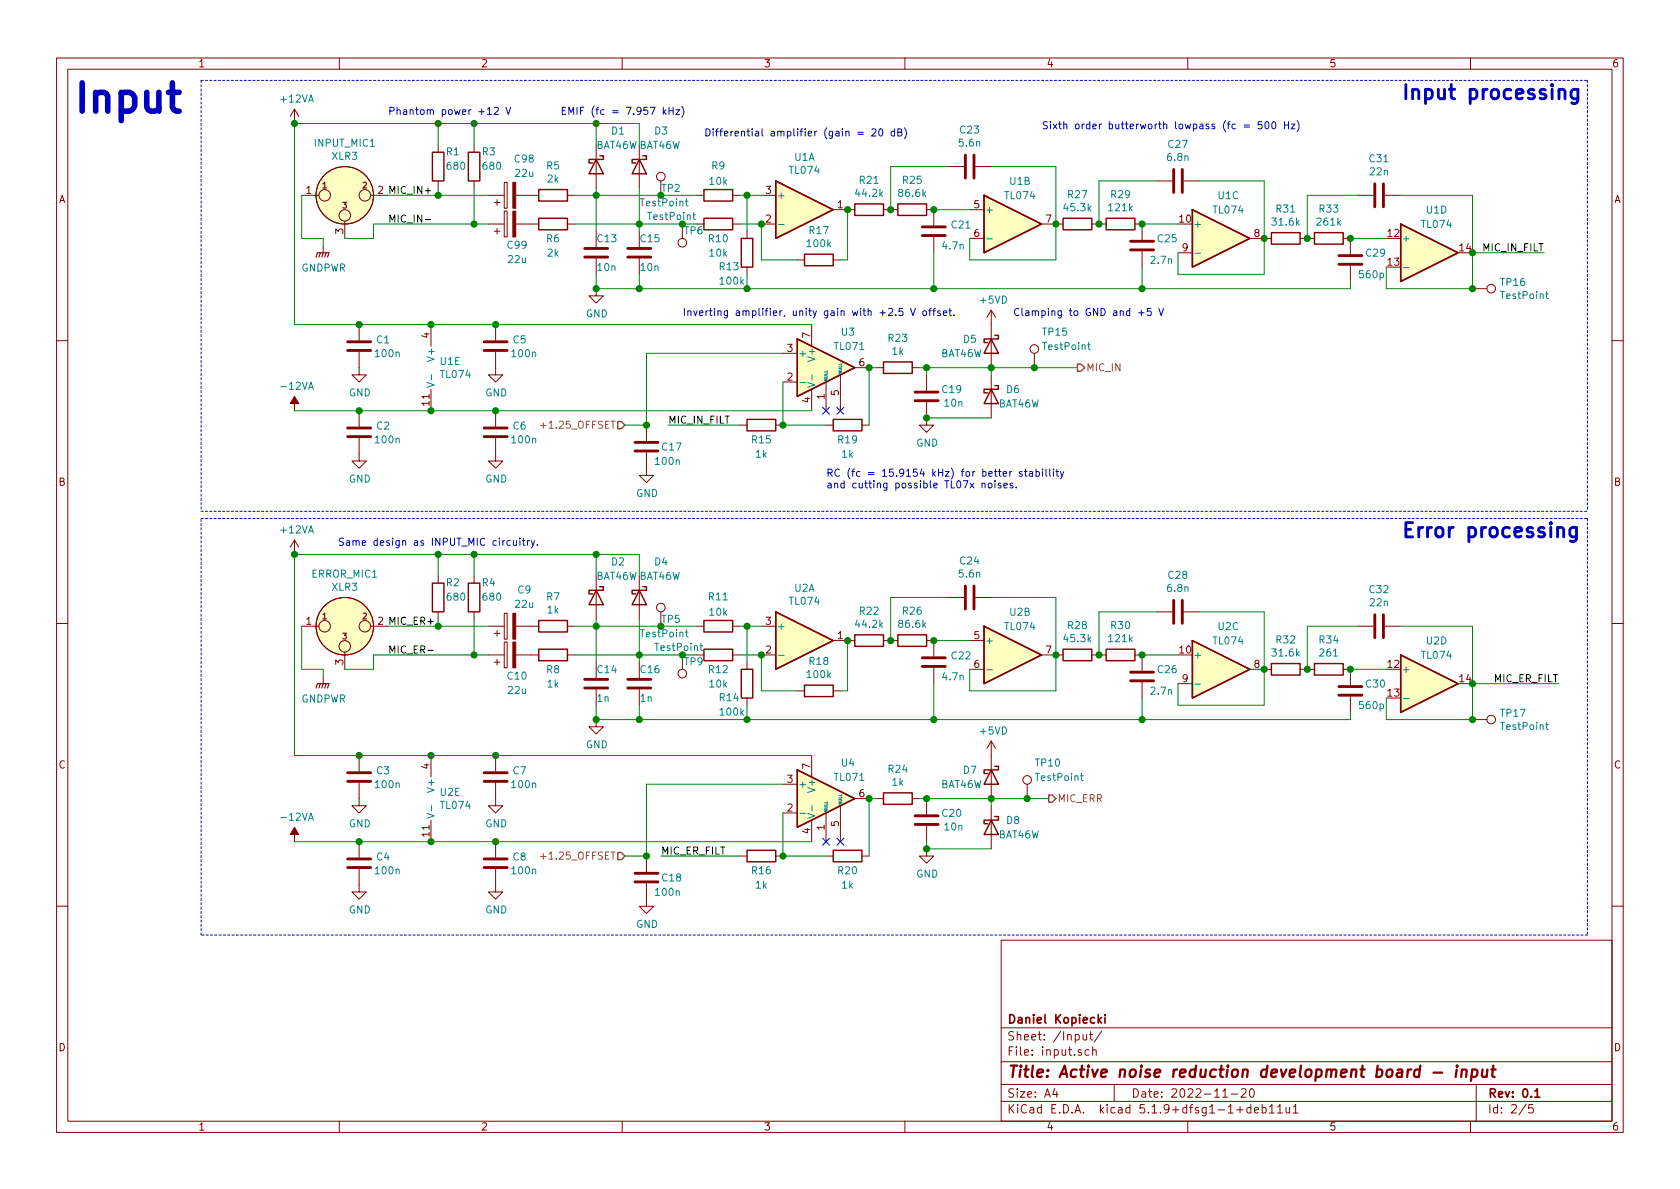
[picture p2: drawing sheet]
<svg xmlns="http://www.w3.org/2000/svg" width="297mm" height="210mm" viewBox="0 0 297 210" stroke-linecap="round" stroke-linejoin="round" font-family="sans-serif">
<g fill="none" stroke="#840000" stroke-width=".18">
<path d="M10 10.3h277v189.9h-277zM12 12.2h273v186.1h-273zM52.1 19.3v2.5M52.1 19.3l-.8 1.3M52.1 19.3l.7 1.3M60 10.3v1.9M110 10.3v1.9M160 10.3v1.9M210 10.3v1.9M260 10.3v1.9M53.3 34.5h3.1M61 39.1v3.1"/>
<path d="M65.5 34.5h3.1M77.5 25.6v1.3M77.5 32v1.3M83.8 25.6v1.3M83.8 32v1.3M86.4 39.6h2.8M86.4 34.5h2.8M87.4 35.8h1M87.9 35.3v1M89.2 32.3h.5v4.5h-.5zM89.2 37.3h.5v4.6h-.5zM91.2 39.6h4"/>
<path d="M91.2 34.5h4M100.3 39.6h1.3M100.3 34.5h1.3M105.4 25.6v7.7M113 25.6v7.7M116.8 32v2.5M120.6 39.6v2.6M123.2 34.5h1.3M129.5 39.6h1.3M129.5 34.5h1.3M134.6 39.6h2.6M134.6 34.5h2.6"/>
<path d="M147.3 37.1h3.8M156.2 37.1h2.5M163.8 37.1h1.3v2.8M167.6 29.5h2.8M171.4 37.1h2.6M172.5 29.5h2.8M184.1 39.6h3.9M193 39.6h2.6M200.7 39.6h1.2v2.8M204.5 32h2.8M209.3 32h2.8M240 34.5h2.8"/>
<path d="M244.9 34.5h2.7M57.1 43.4v1.3M63.5 57.4v2.8M76.2 57.4v3.8M87.4 40.9h1M87.6 57.4v2.8M87.9 40.4v1M105.4 51v1.3h1.3l-1.3 1.3-1.3-1.3h1.3M105.4 40.9v2.8M105.4 45.7v2.8M113 40.9v2.8M113 45.7v2.8"/>
<path d="M132.1 40.9v1.3M132.1 47.2v1.3M141 46h1.2M143.5 57.4v3.8M147.3 46h1.3M165.1 41.9v2.8M171.4 42.2h2.6M175.3 54.9v10.1M175.3 54.9l-.8 1.2M175.3 54.9l.7 1.2M201.9 44.4v2.8M208.3 44.7h2.5"/>
<path d="M221 42.2h3.8M229.9 42.2h2.5M237.5 42.2h1.3v2.8M238.8 47v2.8M260.3 51h2.6M10 60.2h2M63.5 77.5v4h1.3l-1.3 1.3-1.3-1.3h1.3M63.5 62.2v4.1h1.3l-1.3 1.3-1.3-1.3h1.3M63.5 72.6v2.8M76.2 68.8v3.8M87.6 62.2v4.1h1.3l-1.3 1.3-1.2-1.3h1.2M87.6 77.5v4h1.3l-1.3 1.3-1.2-1.3h1.2"/>
<path d="M87.6 72.6v2.8M114.3 75.2v2.8M130.8 75.2h1.3M137.2 75.2h1.2M138.4 67.6h2.6M138.4 62.5h2.6M143.5 68.8v3.8M146 67.6v5M146 75.2h1.3M148.6 66.3v6.3M151.1 65h2.6M152.4 75.2h1.3"/>
<path d="M154.9 65h1.3M161.3 65h1.3M163.8 71.1v4.1h1.3l-1.3 1.2-1.2-1.2h1.2M163.8 66.3v2.8M175.3 66.3v7.6M182.9 62.5v2.5M285 60.2h2M52.1 95.5l-.8 1.3M52.1 95.5v2.5M52.1 95.5l.7 1.3M114.3 80v4.1h1.3l-1.3 1.2-1.3-1.2h1.3M10 110.3h2"/>
<path d="M53.3 110.7h3.1M57.1 119.6v1.3M61 115.3v3.1M65.5 110.7h3.1M77.5 101.8v1.3M77.5 108.2v1.3M83.8 101.8v1.3M83.8 108.2v1.3M86.4 115.8h2.8M86.4 110.7h2.8M87.4 112h1M87.4 117.1h1"/>
<path d="M87.9 111.5v1M87.9 116.6v1M89.2 108.5h.5v4.5h-.5zM89.2 113.5h.5v4.6h-.5zM91.2 115.8h4M91.2 110.7h4M100.3 115.8h1.3M100.3 110.7h1.3M105.4 101.8v7.7M105.4 117.1v2.8M113 101.8v7.7M113 117.1v2.8"/>
<path d="M116.8 108.2v2.5M120.6 115.8v2.6M123.2 110.7h1.3M129.5 115.8h1.3M129.5 110.7h1.3M132.1 117.1v1.3M134.6 115.8h2.6M134.6 110.7h2.6M147.3 113.3h3.8M156.2 113.3h2.5M163.8 113.3h1.3v2.8M165.1 118.1v2.8"/>
<path d="M167.6 105.7h2.8M171.4 113.3h2.6M171.4 118.4h2.6M172.5 105.7h2.8M184.1 115.8h3.9M193 115.8h2.6M200.7 115.8h1.2v2.8M204.5 108.2h2.8M209.3 108.2h2.8M221 118.4h3.8M229.9 118.4h2.5M237.5 118.4h1.3v2.8"/>
<path d="M240 110.7h2.8M244.9 110.7h2.7M285 110.3h2M63.5 138.4v4.1h1.3l-1.3 1.3-1.3-1.3h1.3M63.5 133.6v2.8M76.2 133.6v3.8M87.6 138.4v4.1h1.3l-1.3 1.3-1.2-1.3h1.2M87.6 133.6v2.8M105.4 127.2v1.3h1.3l-1.3 1.3-1.3-1.3h1.3M105.4 121.9v2.8M113 121.9v2.8M132.1 123.4v1.3"/>
<path d="M138.4 138.7h2.6M141 122.2h1.2M143.5 133.6v3.8M147.3 122.2h1.3M175.3 131.1v10.1M175.3 131.1l-.8 1.2M175.3 131.1l.7 1.2M181.6 138.7v2.5M201.9 120.6v2.8M208.3 120.9h2.5M238.8 123.2v2.8M260.3 127.2h2.6"/>
<path d="M63.5 153.7v4h1.3l-1.3 1.3-1.3-1.3h1.3M63.5 148.8v2.8M76.2 145v3.8M87.6 153.7v4h1.3l-1.3 1.3-1.2-1.3h1.2M87.6 148.8v2.8M114.3 156.2v4.1h1.3l-1.3 1.2-1.3-1.2h1.3M114.3 151.4v2.8M130.8 151.4h1.3M137.2 151.4h1.2M138.4 143.8h2.6M143.5 145v3.8M146 151.4h1.3"/>
<path d="M146 143.8v5M148.6 142.5v6.3M151.1 141.2h2.6M152.4 151.4h1.3M154.9 141.2h1.3M161.3 141.2h1.3M163.8 150.1v1.3h1.3l-1.3 1.2-1.2-1.2h1.2M163.8 141.2v2.8M163.8 146v2.8M175.3 142.5v7.6M10 160.2h2M177 166.3h108v32h-108z"/>
<path d="M285 160.2h2M60 198.3v1.9M110 198.3v1.9M160 198.3v1.9M177 194.8h108M177 191.8h108M177 187.8h108M177 181.8h108M186.5 192.5l-.4 1h1M186.8 193v1M191.5 182.9l.1 .9 .3 .1 .2-.1M192.1 182.9v1"/>
<path d="M192.6 185.7l-.5-.1-.3 .3 .2 .6h.6M192.6 182.9h.6M192.8 182.4v1.3l.4 .2M193.2 185.7l.2-.1 .4 .1v.9M193.2 185.1v1.5M194.8 182.3l-1.3 2M197 191.8v3M210 198.3v1.9M216.2 194h.8M217.7 193.5h1.1M218.7 196.3h1.1M219.5 192.7l.2-.2h.3l.3 .2v.3v.2l-.9 .8h.9"/>
<path d="M221.1 192.6l.2-.1a.8 .8 0 0 1 .5 .8 .8 .8 0 0 1-.5 .7 1 1 0 0 1-.2-1.4zM221.2 195.9l-.4-.1-.4 .3 .1 .6 .3 .1 .4-.1M221.2 195.3v1.5M221.8 196.3l.7-.1v-.3l-.5-.1-.2 .2 .1 .7h.6M223.2 195.9l.4-.1 .3 .3-.2 .6h-.5M223.2 195.3v1.5M224.5 195.8l.4-.5v1.5M224.5 196.8h.8M225.9 195.8l.4-.5v1.5M225.9 196.8h.8M227.4 195.8l.1 .9 .3 .1 .2-.1M228 195.8v1"/>
<path d="M228.7 195.8l.4-.5v1.5M228.7 196.8h.8M260 198.3v1.9M261 191.8v6.5M269.8 195.2l-1.2 2M271 195.3h-.7v.7l.2-.1 .5 .1 .1 .2-.1 .5-.2 .1-.5-.1"/>
<circle cx="57.4" cy="34.5" r="1.02"/>
<circle cx="61" cy="34.5" r="5.1"/>
<circle cx="61" cy="38.1" r="1.02"/>
<circle cx="64.5" cy="34.5" r="1.02"/>
<circle cx="116.8" cy="31.2" r=".76"/>
<circle cx="120.6" cy="42.9" r=".76"/>
<circle cx="263.7" cy="51" r=".76"/>
<circle cx="182.9" cy="61.7" r=".76"/>
<circle cx="57.4" cy="110.7" r="1.02"/>
<circle cx="61" cy="110.7" r="5.1"/>
<circle cx="61" cy="114.3" r="1.02"/>
<circle cx="64.5" cy="110.7" r="1.02"/>
<circle cx="116.8" cy="107.4" r=".76"/>
<circle cx="120.6" cy="119.1" r=".76"/>
<circle cx="181.6" cy="137.9" r=".76"/>
<circle cx="263.7" cy="127.2" r=".76"/>
</g>
<path d="M194.2 179.4v1.5M194.7 179.9l-.5 .6M195.4 179.4v.2M195.4 179.9v1M194.3 180.4l.4 .5M271.4 193l.4-.5v1.5M271.4 194h.8" fill="none" stroke="#840000" stroke-width=".3"/>
<path d="M253.5 189.7h1.5M257.6 189.1l-.2 1.3M257.6 188.4v.2M258.5 189.3a.52 .52 0 0 1 .8 .1l-.1 1M258.5 189.1l-.2 1.3M260.3 189.2a.68 .68 0 0 1 .9 .1v.8a.66 .66 0 0 1-1 .2M260.3 189.1l-.2 2M262.1 189.1v1.2a.6 .6 0 0 0 .8 0M263 189.1l-.2 1.3M263.7 189.1h.7M264 188.4l-.2 1.8 .1 .1 .4 .1" fill="none" stroke="#840000" stroke-width=".41"/>
<g fill="#ffffc2" stroke="#ffffc2" stroke-width=".18">
<path d="M174 34.5l10.1 5.1-10.1 5.1z"/>
<path d="M174 110.7l10.1 5.1-10.1 5.1z"/>
<path d="M210.8 37.1l10.2 5.1-10.2 5z"/>
<path d="M247.6 39.6l10.2 5.1-10.2 5.1z"/>
<path d="M210.8 113.3l10.2 5.1-10.2 5z"/>
<path d="M137.2 108.2l10.1 5.1-10.1 5.1z"/>
<path d="M141 136.1l10.1 5.1-10.1 5.1z"/>
<path d="M247.6 115.8l10.2 5.1-10.2 5.1z"/>
<path d="M137.2 32l10.1 5.1-10.1 5.1z"/>
<path d="M141 59.9l10.1 5.1-10.1 5.1z"/>
<circle cx="61" cy="34.5" r="5.1"/>
<circle cx="61" cy="110.7" r="5.1"/>
</g>
<g fill="none" stroke="#840000" stroke-width=".25">
<path d="M76.5 26.9h2v5.1h-2zM82.8 26.9h2v5.1h-2zM95.2 38.6h5.1v2h-5.1zM95.2 33.5h5.1v2.1h-5.1zM105.4 28.2l1.3 2.5h-2.6zM106 27.6h.7v.6h-2.6v.6h.7M113 28.2l1.3 2.5h-2.5zM113.7 27.6h.6v.6h-2.5v.6h.6M124.5 38.6h5v2h-5zM124.5 33.5h5v2.1h-5zM137.2 32l10.1 5.1-10.1 5.1zM151.1 36.1h5.1v2h-5.1z"/>
<path d="M158.7 36.1h5.1v2h-5.1zM174 34.5l10.1 5.1-10.1 5.1zM188 38.6h5v2h-5zM195.6 38.6h5.1v2h-5.1zM210.8 37.1l10.2 5.1-10.2 5zM247.6 39.6l10.2 5.1-10.2 5.1zM131.1 42.2h2v5h-2zM141 59.9l10.1 5.1-10.1 5.1zM142.2 45h5.1v2h-5.1zM175.3 59.9l1.2 2.6h-2.5zM175.9 59.3h.6v.6h-2.5v.7h.6M224.8 41.1h5.1v2.1h-5.1z"/>
<path d="M232.4 41.1h5.1v2.1h-5.1zM132.1 74.2h5.1v2h-5.1zM147.3 74.2h5.1v2h-5.1zM156.2 64h5.1v2h-5.1zM175.3 68.8l1.2 2.6h-2.5zM175.9 68.2h.6v.6h-2.5v.7h.6M76.5 103.1h2v5.1h-2zM82.8 103.1h2v5.1h-2zM95.2 109.7h5.1v2.1h-5.1zM95.2 114.8h5.1v2h-5.1zM105.4 104.4l1.3 2.5h-2.6zM106 103.8h.7v.6h-2.6v.6h.7"/>
<path d="M113 104.4l1.3 2.5h-2.5zM113.7 103.8h.6v.6h-2.5v.6h.6M124.5 114.8h5v2h-5zM124.5 109.7h5v2.1h-5zM131.1 118.4h2v5h-2zM137.2 108.2l10.1 5.1-10.1 5.1zM151.1 112.3h5.1v2h-5.1zM158.7 112.3h5.1v2h-5.1zM174 110.7l10.1 5.1-10.1 5.1zM188 114.8h5v2h-5zM195.6 114.8h5.1v2h-5.1zM210.8 113.3l10.2 5.1-10.2 5z"/>
<path d="M224.8 117.3h5.1v2.1h-5.1zM232.4 117.3h5.1v2.1h-5.1zM247.6 115.8l10.2 5.1-10.2 5.1zM141 136.1l10.1 5.1-10.1 5.1zM142.2 121.2h5.1v2h-5.1zM175.3 136.1l1.2 2.6h-2.5zM175.9 135.5h.6v.6h-2.5v.7h.6M132.1 150.4h5.1v2h-5.1zM147.3 150.4h5.1v2h-5.1zM156.2 140.2h5.1v2h-5.1zM175.3 145l1.2 2.6h-2.5zM175.9 144.4h.6v.6h-2.5v.7h.6"/>
</g>
<g fill="none" stroke="#008484" stroke-width=".18">
<path d="M121.2 35.6h.5M121.4 35.1v1.1l.3 .2M122.5 38h.5M122.7 37.6v1.1l.3 .1M137.6 39.7h1M174.5 42.2h1M211.3 44.8h1M248.1 47.3h1M273.3 52h.5M273.5 51.5v1.1l.3 .2M75.5 67.6l1.3 .5-1.3 .4M76.3 66.3v.9"/>
<path d="M141.5 67.6h.9M142.8 67.6l1.3 .5-1.3 .4M143.6 66.3v.9M192.3 61h.5M192.5 60.5v1.1l.3 .2M121.2 111.8h.5M121.4 111.3v1.1l.3 .2M123.7 114.2h.5M123.9 113.8v1.1l.3 .1M137.6 115.9h1M174.5 118.4h1M191 137.2h.5"/>
<path d="M191.2 136.7v1.1l.3 .2M211.3 121h1M248.1 123.5h1M273.3 128.2h.5M273.5 127.7v1.1l.3 .2M75.5 143.8l1.3 .5-1.3 .4M76.3 142.5v.9M141.5 143.8h.9M142.8 143.8l1.3 .5-1.3 .4M143.6 142.5v.9"/>
</g>
<g fill="none" stroke="#840000" stroke-width=".51">
<path d="M170.7 27.4v4.1M172.2 27.4v4.1M207.5 30v4M209 30v4M243.1 32.5v4.1M244.6 32.5v4.1M103.4 45.5h4M103.4 43.9h4M111 45.5h4.1M111 43.9h4.1M163.1 41.7h4M163.1 40.1h4"/>
<path d="M199.9 44.2h4.1M199.9 42.7h4.1M236.7 46.7h4.1M236.7 45.2h4.1M61.5 62h4M61.5 60.4h4M61.5 77.2h4M61.5 75.7h4M85.6 62h4.1M85.6 60.4h4.1M85.6 77.2h4.1M85.6 75.7h4.1"/>
<path d="M112.3 79.8h4M112.3 78.2h4M161.8 70.9h4.1M161.8 69.3h4.1M163.1 117.9h4M163.1 116.3h4M170.7 103.6v4.1M172.2 103.6v4.1M199.9 118.9h4.1M207.5 106.2v4M209 106.2v4M243.1 108.7v4.1"/>
<path d="M244.6 108.7v4.1M61.5 138.2h4M61.5 136.6h4M85.6 138.2h4.1M85.6 136.6h4.1M103.4 121.7h4M103.4 120.1h4M111 121.7h4.1M111 120.1h4.1M199.9 120.4h4.1M236.7 122.9h4.1M236.7 121.4h4.1"/>
<path d="M61.5 153.4h4M61.5 151.9h4M85.6 153.4h4.1M85.6 151.9h4.1M112.3 156h4M112.3 154.4h4M161.8 145.8h4.1M161.8 144.3h4.1"/>
</g>
<g fill="#840000" stroke="#840000" stroke-width=".18">
<path d="M90.7 108.5h.5v4.5h-.5z"/>
<path d="M90.7 32.3h.5v4.5h-.5z"/>
<path d="M90.7 37.3h.5v4.6h-.5z"/>
<path d="M90.7 113.5h.5v4.6h-.5z"/>
<path d="M52.1 70.1l.7 1.3h-.7v1.2v-1.2h-.8z"/>
<path d="M52.1 146.3l.7 1.3h-.7v1.2v-1.2h-.8z"/>
</g>
<path d="M55.9 45.5l.2-.8h2.1l-.3 .8M56.6 44.7l-.2 .8M57.1 44.7l-.2 .8M57.7 44.7l-.3 .8M55.9 121.7l.2-.8h2.1l-.3 .8M56.6 120.9l-.2 .8M57.1 120.9l-.2 .8M57.7 120.9l-.3 .8" fill="none" stroke="#840000" stroke-width=".2"/>
<path d="M35.6 14.2h245.1M35.6 14.2v76.2M280.7 14.2v76.2M35.6 91.7h245.1M35.6 90.4h245.1M280.7 91.7v73.6M35.6 165.3v-73.6M280.7 165.3h-245.1" fill="none" stroke="#0000c2" stroke-width=".18" stroke-dasharray=".4 .4"/>
<g fill="none" stroke="#008400" stroke-width=".18">
<path d="M53.3 34.5v7.7h3.8v1.2M68.6 34.5h17.8M77.5 21.8v3.8M77.5 33.3v1.2M83.8 21.8v3.8M83.8 33.3v6.3M86.4 39.6h-20.4v2.6h-5M101.6 34.5h21.6M101.6 39.6h19M105.4 21.8v3.8M105.4 33.3v7.6M113 25.6v-3.8h-60.9v35.6h91.4"/>
<path d="M113 33.3v7.6M130.8 39.6h3.8v6.4h6.4M130.8 34.5h3.8M132.1 34.5v6.4M149.9 37.1v8.9h-1.3M165.1 37.1h6.3M167.6 29.5h-10.1v7.6M175.3 29.5h11.4v16.5h-15.3v-3.8M201.9 39.6h6.4M204.5 32h-10.2v7.6M212.1 32h11.4v16.5h-15.2v-3.8M240 34.5h-8.9v7.7"/>
<path d="M247.6 34.5h12.7v16.5h-15.2v-3.8M105.4 48.5v2.5h133.4v-1.2M113 48.5v2.5M132.1 48.5v2.5M165.1 44.7v6.3M201.9 47.2v3.8M238.8 42.2h6.3M260.3 44.7h12.7M52.1 72.6h91.4M118.1 75.2h12.7M138.4 67.6v7.6h7.6M138.4 62.5h-24.1v12.7h-3.8"/>
<path d="M154.9 65h-1.2v10.2M162.6 65h27.9M163.8 65v1.3M163.8 73.9h11.5M175.3 65v1.3M77.5 98v3.8M83.8 98v3.8M105.4 98v3.8M53.3 110.7v7.7h3.8v1.2M68.6 110.7h17.8M77.5 109.5v1.2M83.8 109.5v6.3"/>
<path d="M86.4 115.8h-20.4v2.6h-5M101.6 115.8h19M101.6 110.7h21.6M105.4 109.5v7.6M113 101.8v-3.8h-60.9v35.6h91.4M113 109.5v7.6M130.8 115.8h3.8v6.4h6.4M130.8 110.7h3.8M132.1 110.7v6.4M149.9 113.3v8.9h-1.3M165.1 113.3h6.3M167.6 105.7h-10.1v7.6"/>
<path d="M175.3 105.7h11.4v16.5h-15.3v-3.8M201.9 115.8h6.4M204.5 108.2h-10.2v7.6M212.1 108.2h11.4v16.5h-15.2v-3.8M238.8 118.4h6.3M240 110.7h-8.9v7.7M247.6 110.7h12.7v16.5h-15.2v-3.8M105.4 124.7v2.5h133.4v-1.2M113 124.7v2.5M132.1 124.7v2.5M138.4 138.7h-24.1v12.7h-3.8M165.1 120.9v6.3"/>
<path d="M201.9 123.4v3.8M260.3 120.9h15.3M52.1 148.8h91.4M116.8 151.4h14M138.4 143.8v7.6h7.6M154.9 141.2h-1.2v10.2M162.6 141.2h22.8M163.8 148.8v1.3h11.5M175.3 141.2v1.3"/>
</g>
<path d="M109.2 74.5h.7l.6 .7-.6 .6h-.7zM190.5 64.4h.6l.7 .6-.7 .7h-.6zM109.2 150.7h.7l.6 .7-.6 .6h-.7zM185.4 140.6h.7l.6 .6-.6 .7h-.7z" fill="none" stroke="#848400" stroke-width=".25"/>
<path d="M95.6 75.3h.9M95.6 151.5h.9" fill="none" stroke="#848400" stroke-width=".18"/>
<path d="M75.2 38.8h.9M75.7 115h.9" fill="none" stroke="#000" stroke-width=".18"/>
<g fill="none" stroke="#0000c2" stroke-width=".18">
<path d="M87.4 19.1l.5-.1 .2 .3v.2l-.8 .7h.8M89.5 19l.4 1.2 .4-1.2M117.3 19v1.2M117.4 19.8l.4 .4M117.8 19.4l-.5 .5M118.3 19v1.2M118.3 19.6h.7M119 19v1.2M119.5 19.4h.7l-.7 .8h.7M120.5 18.8a1.4 1.4 0 0 1 0 1.9M86.2 20.2h.7M151.7 23.4h1"/>
<path d="M151.7 23.7h1M154.2 22.9l.4-.1 .3 .3-.8 .9h.8M155.5 22.9l.2-.1a.69 .69 0 0 1 .4 .6 .69 .69 0 0 1-.4 .6l-.3-.2v-.2zM158.1 23.3l-.3-.1-.2 .2 .1 .6h.4M158.1 22.8v1.2M158.7 23.4l.6-.1 .1-.4-.7-.1v1.2h.5l.3-.2v-.2l-.3-.2M159.9 22.6a1.4 1.4 0 0 1 0 1.9M220 22.1h.9M220 22.5h.9M223.1 21.5h-.6l-.1 .6 .5-.1 .3 .2v.3l-.3 .3-.5-.1M223.8 21.6l.2-.1a.69 .69 0 0 1 .4 .6 .69 .69 0 0 1-.4 .7l-.3-.3-.1-.2zM225 21.6l.1-.1a.67 .67 0 0 1 .5 .6 .67 .67 0 0 1-.5 .7l-.1-.1-.1-.4z"/>
<path d="M227.1 22.1h.7M227.1 21.5v1.3M227.8 21.5v1.3M228.3 21.9h.7l-.7 .9h.7M229.3 21.3a1.47 1.47 0 0 1 0 2M158.4 55.7v.1M159.6 54.5h-.6l-.1 .6 .5-.1 .3 .3v.3l-.3 .2-.5-.1M161 54.5l.4 1.3 .4-1.3M163.2 55.1l.2-.1 .4 .1v.5l-.1 .1-.3 .1-.2-.1zM164.2 55h.5M164.7 54.5l-.3 .2v1.1M164.9 55h.5"/>
<path d="M165.4 54.5l-.3 .2v1.1M166.2 55h-.3l-.1 .1v.2l.4 .1v.3h-.4M166.8 55.4l.6-.1-.1-.3h-.3l-.2 .1 .1 .6h.4M167.8 55h.4M167.9 54.5v1.1l.3 .2M168.7 55.7v.1M201.3 55.3h1M201.8 54.8v1M203.5 54.5h-.6l-.1 .6 .2-.1 .5 .1v.6l-.2 .1-.5-.1M204.9 54.5l.4 1.3 .4-1.3M90.2 95.7l-.3-.1-.3 .2 .1 .6h.5M90.8 95.6v.8h.3l.2-.1"/>
<path d="M91.3 95.6v.8M91.9 95.2v.1M91.9 95.6v.8M92.4 95.6h.4M92.5 95.2v1.1l.3 .1M93.3 95.6v.8M93.6 95.6l-.2 .1-.1 .1M93.9 95.6l.3 .8M94.5 95.6l-.4 1.1-.2 .2M95 96.3v.1M173.6 85.6l.2-.2 .3 .1 .1 .8M174.8 85.5l.3-.1 .2 .2 .1 .4-.1 .2-.3 .1-.2-.1z"/>
<path d="M175.9 85.4v.9M177 85.5l-.3-.1-.2 .2v.2l.5 .1v.3h-.5M177.5 85.8l.6-.1v-.2l-.4-.1-.2 .2 .1 .6h.5M178.9 83.4h-.3l-.1 .2M179.1 85.5l-.3-.1-.2 .2v.2l.5 .1v.3h-.5M179.7 86.2v.1M180.7 83.4h-.3l-.2 .2 .1 .1 .4 .2v.3h-.5M181.1 83.4h.5M181.3 83v1l.3 .2M182 83.4h.5l.1 .8M182.6 83.7h-.4l-.2 .2v.3h.6M183.2 83.4h.3l.3 .2-.1 .6h-.5"/>
<path d="M183.2 83v1.2M184.3 83v.1M184.3 83.4v.8M184.9 83v1l.2 .2M185.6 83v1l.2 .2M186.3 83v.1M186.3 83.4v.8M186.7 83.4h.5M186.9 83v1l.3 .2M187.5 83.4l.3 .8M188.1 83.4l-.4 1.1-.2 .2"/>
</g>
<path d="M279 15.8v2a.71 .71 0 0 1-1.1 .4M279 15.9l-.7-.1-.4 .2-.1 .3v.7l.2 .3 .3 .2 .7-.2M278.7 93.3v2a.67 .67 0 0 1-1 .4M278.7 93.4l-.7-.1-.3 .2-.2 .2v.8l.3 .3 .2 .1 .7-.1" fill="none" stroke="#0000c2" stroke-width=".51"/>
<g fill="#008400" stroke="#008400" stroke-width=".25">
<circle cx="63.5" cy="57.4" r=".51"/>
<circle cx="77.5" cy="34.5" r=".51"/>
<circle cx="132.1" cy="127.2" r=".51"/>
<circle cx="116.8" cy="34.5" r=".51"/>
<circle cx="132.1" cy="34.5" r=".51"/>
<circle cx="165.1" cy="37.1" r=".51"/>
<circle cx="134.6" cy="39.6" r=".51"/>
<circle cx="201.9" cy="39.6" r=".51"/>
<circle cx="223.5" cy="42.2" r=".51"/>
<circle cx="186.7" cy="39.6" r=".51"/>
<circle cx="132.1" cy="51" r=".51"/>
<circle cx="194.3" cy="39.6" r=".51"/>
<circle cx="238.8" cy="42.2" r=".51"/>
<circle cx="231.1" cy="42.2" r=".51"/>
<circle cx="105.4" cy="51" r=".51"/>
<circle cx="77.5" cy="21.8" r=".51"/>
<circle cx="113" cy="127.2" r=".51"/>
<circle cx="83.8" cy="21.8" r=".51"/>
<circle cx="83.8" cy="39.6" r=".51"/>
<circle cx="76.2" cy="57.4" r=".51"/>
<circle cx="163.8" cy="73.9" r=".51"/>
<circle cx="175.3" cy="65" r=".51"/>
<circle cx="105.4" cy="21.8" r=".51"/>
<circle cx="120.7" cy="115.8" r=".51"/>
<circle cx="138.4" cy="75.2" r=".51"/>
<circle cx="120.7" cy="39.6" r=".51"/>
<circle cx="87.6" cy="72.6" r=".51"/>
<circle cx="87.6" cy="57.4" r=".51"/>
<circle cx="76.2" cy="72.6" r=".51"/>
<circle cx="157.5" cy="37.1" r=".51"/>
<circle cx="165.1" cy="51" r=".51"/>
<circle cx="116.8" cy="110.7" r=".51"/>
<circle cx="201.9" cy="51" r=".51"/>
<circle cx="113" cy="39.6" r=".51"/>
<circle cx="134.6" cy="115.8" r=".51"/>
<circle cx="105.4" cy="34.5" r=".51"/>
<circle cx="149.9" cy="37.1" r=".51"/>
<circle cx="132.1" cy="110.7" r=".51"/>
<circle cx="87.6" cy="148.8" r=".51"/>
<circle cx="157.5" cy="113.3" r=".51"/>
<circle cx="114.3" cy="151.4" r=".51"/>
<circle cx="149.9" cy="113.3" r=".51"/>
<circle cx="105.4" cy="110.7" r=".51"/>
<circle cx="114.3" cy="75.2" r=".51"/>
<circle cx="113" cy="115.8" r=".51"/>
<circle cx="201.9" cy="127.2" r=".51"/>
<circle cx="165.1" cy="127.2" r=".51"/>
<circle cx="76.2" cy="133.6" r=".51"/>
<circle cx="76.2" cy="148.8" r=".51"/>
<circle cx="87.6" cy="133.6" r=".51"/>
<circle cx="63.5" cy="133.6" r=".51"/>
<circle cx="138.4" cy="151.4" r=".51"/>
<circle cx="52.1" cy="98" r=".51"/>
<circle cx="105.4" cy="98" r=".51"/>
<circle cx="52.1" cy="21.8" r=".51"/>
<circle cx="175.3" cy="141.2" r=".51"/>
<circle cx="63.5" cy="148.8" r=".51"/>
<circle cx="153.7" cy="65" r=".51"/>
<circle cx="163.8" cy="65" r=".51"/>
<circle cx="153.7" cy="141.2" r=".51"/>
<circle cx="163.8" cy="141.2" r=".51"/>
<circle cx="163.8" cy="150.1" r=".51"/>
<circle cx="182.9" cy="65" r=".51"/>
<circle cx="83.8" cy="115.8" r=".51"/>
<circle cx="113" cy="51" r=".51"/>
<circle cx="77.5" cy="110.7" r=".51"/>
<circle cx="83.8" cy="98" r=".51"/>
<circle cx="77.5" cy="98" r=".51"/>
<circle cx="105.4" cy="127.2" r=".51"/>
<circle cx="260.3" cy="44.7" r=".51"/>
<circle cx="231.1" cy="118.4" r=".51"/>
<circle cx="238.8" cy="118.4" r=".51"/>
<circle cx="181.6" cy="141.2" r=".51"/>
<circle cx="194.3" cy="115.8" r=".51"/>
<circle cx="63.5" cy="72.6" r=".51"/>
<circle cx="186.7" cy="115.8" r=".51"/>
<circle cx="260.3" cy="120.9" r=".51"/>
<circle cx="223.5" cy="118.4" r=".51"/>
<circle cx="201.9" cy="115.8" r=".51"/>
<circle cx="260.3" cy="127.2" r=".51"/>
<circle cx="165.1" cy="113.3" r=".51"/>
<circle cx="260.3" cy="51" r=".51"/>
</g>
<path d="M145.4 72l1.3 1.2M146.7 72l-1.3 1.2M148 72l1.2 1.2M149.2 72l-1.2 1.2M145.4 148.2l1.3 1.2M146.7 148.2l-1.3 1.2M148 148.2l1.2 1.2M149.2 148.2l-1.2 1.2" fill="none" stroke="#000084" stroke-width=".18"/>
<text font-size="7" fill="#0000c2" x="12.7" y="19.9">Input</text>
<g font-size="3.5" fill="#0000c2">
<text x="247.6" y="17.6">Input processing</text>
<text x="247.6" y="95.1">Error processing</text>
</g>
<text font-size="2.8" fill="#840000" x="178" y="190.5">Title: Active noise reduction development board - input</text>
<g font-size="2.1" fill="#840000">
<text x="178" y="184">Sheet: /Input/</text>
<text x="178" y="181">Daniel Kopiecki</text>
<text x="178" y="186.7">File: input.sch</text>
<text x="178" y="196.9">KiCad E.D.A. kicad 5.1.9+dfsg1-1+deb11u1</text>
<text x="178" y="194.1">Size: A4</text>
<text x="200" y="194.1">Date: 2022-11-20</text>
<text x="263" y="194.1">Rev: 0.1</text>
<text x="263" y="196.9">Id: 2/5</text>
</g>
<g font-size="1.8" fill="#840000">
<text x="35" y="11.9">1</text>
<text x="85" y="11.9">2</text>
<text x="135" y="11.9">3</text>
<text x="185" y="11.9">4</text>
<text x="235" y="11.9">5</text>
<text x="285" y="11.9">6</text>
<text x="10.4" y="35.9">A</text>
<text x="54.1" y="34.3">1</text>
<text x="135.4" y="34.3">3</text>
<text x="285.4" y="35.9">A</text>
<text x="60.7" y="41.4" transform="rotate(-90 60.7 41.4)">3</text>
<text x="135.4" y="39.4">2</text>
<text x="148.1" y="36.8">1</text>
<text x="172.2" y="36.8">5</text>
<text x="172.2" y="41.9">6</text>
<text x="184.9" y="39.4">7</text>
<text x="208.6" y="39.4">10</text>
<text x="221.8" y="41.9">8</text>
<text x="245.4" y="41.9">12</text>
<text x="209.1" y="44.4">9</text>
<text x="245.4" y="47">13</text>
<text x="258.1" y="44.4">14</text>
<text x="75.9" y="59.8" transform="rotate(-90 75.9 59.8)">4</text>
<text x="143.3" y="59.8" transform="rotate(-90 143.3 59.8)">7</text>
<text x="139.2" y="62.2">3</text>
<text x="151.9" y="64.8">6</text>
<text x="75.9" y="71.7" transform="rotate(-90 75.9 71.7)">11</text>
<text x="139.2" y="67.3">2</text>
<text x="143.3" y="71.2" transform="rotate(-90 143.3 71.2)">4</text>
<text x="145.8" y="70.6" transform="rotate(-90 145.8 70.6)">1</text>
<text x="148.3" y="69.9" transform="rotate(-90 148.3 69.9)">5</text>
<text x="10.4" y="85.9">B</text>
<text x="285.4" y="85.9">B</text>
<text x="54.1" y="110.5">1</text>
<text x="135.4" y="110.5">3</text>
<text x="148.1" y="113">1</text>
<text x="172.2" y="113">5</text>
<text x="60.7" y="117.6" transform="rotate(-90 60.7 117.6)">3</text>
<text x="135.4" y="115.6">2</text>
<text x="172.2" y="118.1">6</text>
<text x="184.9" y="115.6">7</text>
<text x="208.6" y="115.6">10</text>
<text x="221.8" y="118.1">8</text>
<text x="245.4" y="118.1">12</text>
<text x="209.1" y="120.6">9</text>
<text x="245.4" y="123.2">13</text>
<text x="258.1" y="120.6">14</text>
<text x="10.4" y="135.9">C</text>
<text x="75.9" y="136" transform="rotate(-90 75.9 136)">4</text>
<text x="143.3" y="136" transform="rotate(-90 143.3 136)">7</text>
<text x="285.4" y="135.9">C</text>
<text x="139.2" y="143.5">2</text>
<text x="139.2" y="138.4">3</text>
<text x="151.9" y="141">6</text>
<text x="75.9" y="147.9" transform="rotate(-90 75.9 147.9)">11</text>
<text x="143.3" y="147.4" transform="rotate(-90 143.3 147.4)">4</text>
<text x="145.8" y="146.8" transform="rotate(-90 145.8 146.8)">1</text>
<text x="148.3" y="146.1" transform="rotate(-90 148.3 146.1)">5</text>
<text x="10.4" y="185.9">D</text>
<text x="285.4" y="185.9">D</text>
<text x="35" y="199.9">1</text>
<text x="85" y="199.9">2</text>
<text x="135" y="199.9">3</text>
<text x="185" y="199.9">4</text>
<text x="235" y="199.9">5</text>
<text x="285" y="199.9">6</text>
</g>
<g font-size="1.8" fill="#008484">
<text x="49.7" y="18.1">+12VA</text>
<text x="108.2" y="23.8">D1</text>
<text x="115.8" y="23.8">D3</text>
<text x="169.8" y="23.6">C23</text>
<text x="55.7" y="26">INPUT_MIC1</text>
<text x="58.7" y="28.3">XLR3</text>
<text x="78.9" y="27.5">R1</text>
<text x="85.3" y="27.5">R3</text>
<text x="91.1" y="28.7">C98</text>
<text x="96.7" y="30">R5</text>
<text x="105.4" y="26.3">BAT46W</text>
<text x="113.1" y="26.3">BAT46W</text>
<text x="125.9" y="30">R9</text>
<text x="140.5" y="28.4">U1A</text>
<text x="169.7" y="25.9">5.6n</text>
<text x="206.5" y="28.5">6.8n</text>
<text x="206.6" y="26.2">C27</text>
<text x="242.2" y="28.7">C31</text>
<text x="79.1" y="30">680</text>
<text x="85.5" y="30">680</text>
<text x="91.2" y="31.3">22u</text>
<text x="96.8" y="32.3">2k</text>
<text x="117" y="34">TP2</text>
<text x="125.5" y="32.7">10k</text>
<text x="137.3" y="35.2">+</text>
<text x="139.7" y="30.8">TL074</text>
<text x="151.5" y="34.8">44.2k</text>
<text x="152" y="32.5">R21</text>
<text x="159.1" y="34.8">86.6k</text>
<text x="159.7" y="32.5">R25</text>
<text x="177.8" y="35.2">TL074</text>
<text x="178.6" y="32.7">U1B</text>
<text x="188.9" y="35">R27</text>
<text x="196.5" y="35">R29</text>
<text x="215.4" y="35.2">U1C</text>
<text x="242.3" y="31">22n</text>
<text x="113.4" y="36.5">TestPoint</text>
<text x="114.7" y="38.9">TestPoint</text>
<text x="143.2" y="41.4">R17</text>
<text x="168.3" y="40.4">C21</text>
<text x="174.1" y="37.7">+</text>
<text x="188.3" y="37.4">45.3k</text>
<text x="196.2" y="37.4">121k</text>
<text x="210.9" y="40.3">+</text>
<text x="214.6" y="37.8">TL074</text>
<text x="225.1" y="39.9">31.6k</text>
<text x="225.7" y="37.6">R31</text>
<text x="233" y="39.9">261k</text>
<text x="233.3" y="37.6">R33</text>
<text x="251.5" y="40.3">TL074</text>
<text x="252.2" y="37.8">U1D</text>
<text x="89.8" y="44">C99</text>
<text x="89.9" y="46.5">22u</text>
<text x="96.7" y="42.8">R6</text>
<text x="96.8" y="45.4">2k</text>
<text x="105.7" y="42.8">C13</text>
<text x="105.7" y="47.9">10n</text>
<text x="113.3" y="42.8">C15</text>
<text x="113.4" y="47.9">10n</text>
<text x="125.4" y="42.8">R10</text>
<text x="125.5" y="45.4">10k</text>
<text x="127.3" y="47.8">R13</text>
<text x="142.8" y="43.7">100k</text>
<text x="166.8" y="44.1">4.7n</text>
<text x="203.6" y="46.7">2.7n</text>
<text x="204.7" y="42.8">C25</text>
<text x="241.6" y="45.4">C29</text>
<text x="247.8" y="42.8">+</text>
<text x="53.2" y="48">GNDPWR</text>
<text x="127.4" y="50.3">100k</text>
<text x="173.4" y="53.7">+5VD</text>
<text x="240.5" y="49.2">560p</text>
<text x="265.4" y="50.6">TP16</text>
<text x="265.5" y="52.9">TestPoint</text>
<text x="103.6" y="56.1">GND</text>
<text x="148.8" y="59.4">U3</text>
<text x="184.4" y="59.4">TP15</text>
<text x="66.5" y="63.2">100n</text>
<text x="66.6" y="60.7">C1</text>
<text x="76.8" y="63.5" transform="rotate(-90 76.8 63.5)">V+</text>
<text x="77.9" y="64.5">U1E</text>
<text x="90.6" y="63.2">100n</text>
<text x="90.8" y="60.7">C5</text>
<text x="141.1" y="63.1">+</text>
<text x="144.1" y="63.5" transform="rotate(-90 144.1 63.5)">V+</text>
<text x="147.7" y="61.9">TL071</text>
<text x="157.1" y="60.4">R23</text>
<text x="157.8" y="62.8">1k</text>
<text x="166.4" y="63.2">BAT46W</text>
<text x="170.4" y="60.6">D5</text>
<text x="184.6" y="61.9">TestPoint</text>
<text x="50" y="68.9">-12VA</text>
<text x="61.7" y="70.1">GND</text>
<text x="78" y="66.8">TL074</text>
<text x="85.8" y="70.1">GND</text>
<text x="166.6" y="69.5">C19</text>
<text x="167.1" y="71.9">10n</text>
<text x="178" y="69.5">D6</text>
<text x="66.6" y="76">C2</text>
<text x="90.8" y="76">C6</text>
<text x="176.6" y="72.1">BAT46W</text>
<text x="66.5" y="78.4">100n</text>
<text x="90.6" y="78.4">100n</text>
<text x="116" y="82.2">100n</text>
<text x="117.1" y="79.7">C17</text>
<text x="133" y="78.4">R15</text>
<text x="133.7" y="80.9">1k</text>
<text x="148.2" y="78.4">R19</text>
<text x="148.9" y="80.9">1k</text>
<text x="162" y="79">GND</text>
<text x="61.7" y="85.3">GND</text>
<text x="85.8" y="85.3">GND</text>
<text x="112.5" y="87.9">GND</text>
<text x="49.7" y="94.3">+12VA</text>
<text x="108.2" y="100">D2</text>
<text x="115.8" y="100">D4</text>
<text x="169.8" y="99.8">C24</text>
<text x="55.2" y="102.2">ERROR_MIC1</text>
<text x="58.7" y="104.5">XLR3</text>
<text x="78.9" y="103.7">R2</text>
<text x="79.1" y="106.2">680</text>
<text x="85.3" y="103.7">R4</text>
<text x="85.5" y="106.2">680</text>
<text x="91.2" y="107.5">22u</text>
<text x="91.6" y="104.9">C9</text>
<text x="96.7" y="106.2">R7</text>
<text x="105.4" y="102.5">BAT46W</text>
<text x="113.1" y="102.5">BAT46W</text>
<text x="125.4" y="106.2">R11</text>
<text x="139.7" y="107">TL074</text>
<text x="140.5" y="104.6">U2A</text>
<text x="169.7" y="102.1">5.6n</text>
<text x="206.5" y="104.7">6.8n</text>
<text x="206.6" y="102.4">C28</text>
<text x="242.2" y="104.9">C32</text>
<text x="242.3" y="107.2">22n</text>
<text x="96.8" y="108.5">1k</text>
<text x="113.4" y="112.7">TestPoint</text>
<text x="117" y="110.2">TP5</text>
<text x="125.5" y="108.9">10k</text>
<text x="137.3" y="111.4">+</text>
<text x="151.5" y="111">44.2k</text>
<text x="152" y="108.7">R22</text>
<text x="159.1" y="111">86.6k</text>
<text x="159.7" y="108.7">R26</text>
<text x="174.1" y="113.9">+</text>
<text x="177.8" y="111.4">TL074</text>
<text x="178.6" y="108.9">U2B</text>
<text x="188.3" y="113.6">45.3k</text>
<text x="188.9" y="111.2">R28</text>
<text x="196.2" y="113.6">121k</text>
<text x="196.5" y="111.2">R30</text>
<text x="214.6" y="114">TL074</text>
<text x="215.4" y="111.4">U2C</text>
<text x="225.7" y="113.8">R32</text>
<text x="233.3" y="113.8">R34</text>
<text x="252.2" y="114">U2D</text>
<text x="96.7" y="119">R8</text>
<text x="105.7" y="119">C14</text>
<text x="113.3" y="119">C16</text>
<text x="116" y="115.1">TestPoint</text>
<text x="125.4" y="119">R12</text>
<text x="142.8" y="119.9">100k</text>
<text x="143.2" y="117.6">R18</text>
<text x="168.3" y="116.6">C22</text>
<text x="204.7" y="119">C26</text>
<text x="210.9" y="116.5">+</text>
<text x="225.1" y="116.1">31.6k</text>
<text x="233.5" y="116.1">261</text>
<text x="247.8" y="119">+</text>
<text x="251.5" y="116.5">TL074</text>
<text x="53.2" y="124.2">GNDPWR</text>
<text x="89.8" y="120.2">C10</text>
<text x="89.9" y="122.7">22u</text>
<text x="96.8" y="121.6">1k</text>
<text x="105.6" y="124.1">1n</text>
<text x="113.3" y="124.1">1n</text>
<text x="125.5" y="121.6">10k</text>
<text x="127.3" y="124">R14</text>
<text x="166.8" y="120.3">4.7n</text>
<text x="203.6" y="122.9">2.7n</text>
<text x="240.5" y="125.4">560p</text>
<text x="241.6" y="121.6">C30</text>
<text x="127.4" y="126.5">100k</text>
<text x="173.4" y="129.9">+5VD</text>
<text x="265.4" y="126.8">TP17</text>
<text x="265.5" y="129.1">TestPoint</text>
<text x="66.6" y="136.9">C3</text>
<text x="90.8" y="136.9">C7</text>
<text x="103.6" y="132.3">GND</text>
<text x="148.8" y="135.6">U4</text>
<text x="157.1" y="136.6">R24</text>
<text x="170.4" y="136.8">D7</text>
<text x="183.2" y="135.6">TP10</text>
<text x="66.5" y="139.4">100n</text>
<text x="76.8" y="139.7" transform="rotate(-90 76.8 139.7)">V+</text>
<text x="77.9" y="140.7">U2E</text>
<text x="78" y="143">TL074</text>
<text x="90.6" y="139.4">100n</text>
<text x="141.1" y="139.3">+</text>
<text x="144.1" y="139.7" transform="rotate(-90 144.1 139.7)">V+</text>
<text x="147.7" y="138.1">TL071</text>
<text x="157.8" y="139">1k</text>
<text x="166.4" y="139.4">BAT46W</text>
<text x="183.3" y="138.1">TestPoint</text>
<text x="50" y="145.1">-12VA</text>
<text x="61.7" y="146.3">GND</text>
<text x="85.8" y="146.3">GND</text>
<text x="166.6" y="144.4">C20</text>
<text x="167.1" y="146.9">10n</text>
<text x="176.6" y="148.3">BAT46W</text>
<text x="178" y="145.7">D8</text>
<text x="66.5" y="154.6">100n</text>
<text x="66.6" y="152.2">C4</text>
<text x="90.6" y="154.6">100n</text>
<text x="90.8" y="152.2">C8</text>
<text x="117.1" y="155.9">C18</text>
<text x="133" y="154.6">R16</text>
<text x="148.2" y="154.6">R20</text>
<text x="162" y="155.2">GND</text>
<text x="61.7" y="161.5">GND</text>
<text x="85.8" y="161.5">GND</text>
<text x="116" y="158.4">100n</text>
<text x="133.7" y="157.1">1k</text>
<text x="148.9" y="157.1">1k</text>
<text x="112.5" y="164.1">GND</text>
</g>
<g font-size="1.8" fill="#0000c2">
<text x="68.6" y="20.3">Phantom power +12 V</text>
<text x="99.1" y="20.3">EMIF (fc = 7.957 kHz)</text>
<text x="184.1" y="22.9">Sixth order butterworth lowpass (fc = 500 Hz)</text>
<text x="124.5" y="24.1">Differential amplifier (gain = 20 dB)</text>
<text x="120.6" y="55.9">Inverting amplifier, unity gain with +2.5 V offset.</text>
<text x="179.1" y="55.9">Clamping to GND and +5 V</text>
<text x="146" y="84.3">RC (fc = 15.9154 kHz) for better stabillity</text>
<text x="146" y="86.4">and cutting possible TL07x noises.</text>
<text x="59.7" y="96.5">Same design as INPUT_MIC circuitry.</text>
</g>
<g font-size="1.8">
<text x="66.8" y="34.3">2 MIC_IN+</text>
<text x="68.6" y="39.4">MIC_IN-</text>
<text x="262.3" y="44.4">MIC_IN_FILT</text>
<text x="118.1" y="74.9">MIC_IN_FILT</text>
<text x="66.8" y="110.5">2 MIC_ER+</text>
<text x="68.6" y="115.6">MIC_ER-</text>
<text x="264.2" y="120.6">MIC_ER_FILT</text>
<text x="116.8" y="151.1">MIC_ER_FILT</text>
</g>
<g font-size="1.8" fill="#008400">
<text x="121" y="41.4">TP6</text>
<text x="121" y="117.6">TP9</text>
</g>
<g font-size="1.8" fill="#848400">
<text x="192" y="65.7">MIC_IN</text>
<text x="96.5" y="75.8">+1.25_OFFSET</text>
<text x="186.9" y="141.9">MIC_ERR</text>
<text x="96.5" y="152">+1.25_OFFSET</text>
</g>
<g font-size="1.4" fill="#840000">
<text x="57" y="33.3">1</text>
<text x="64.1" y="33.3">2</text>
<text x="60.6" y="36.8">3</text>
<text x="57" y="109.5">1</text>
<text x="60.6" y="113">3</text>
<text x="64.1" y="109.5">2</text>
</g>
<g font-size=".7" fill="#008484">
<text x="146.3" y="67.4" transform="rotate(-90 146.3 67.4)">NULL</text>
<text x="148.8" y="66.2" transform="rotate(-90 148.8 66.2)">NULL</text>
<text x="146.3" y="143.6" transform="rotate(-90 146.3 143.6)">NULL</text>
<text x="148.8" y="142.4" transform="rotate(-90 148.8 142.4)">NULL</text>
</g>
</svg>
